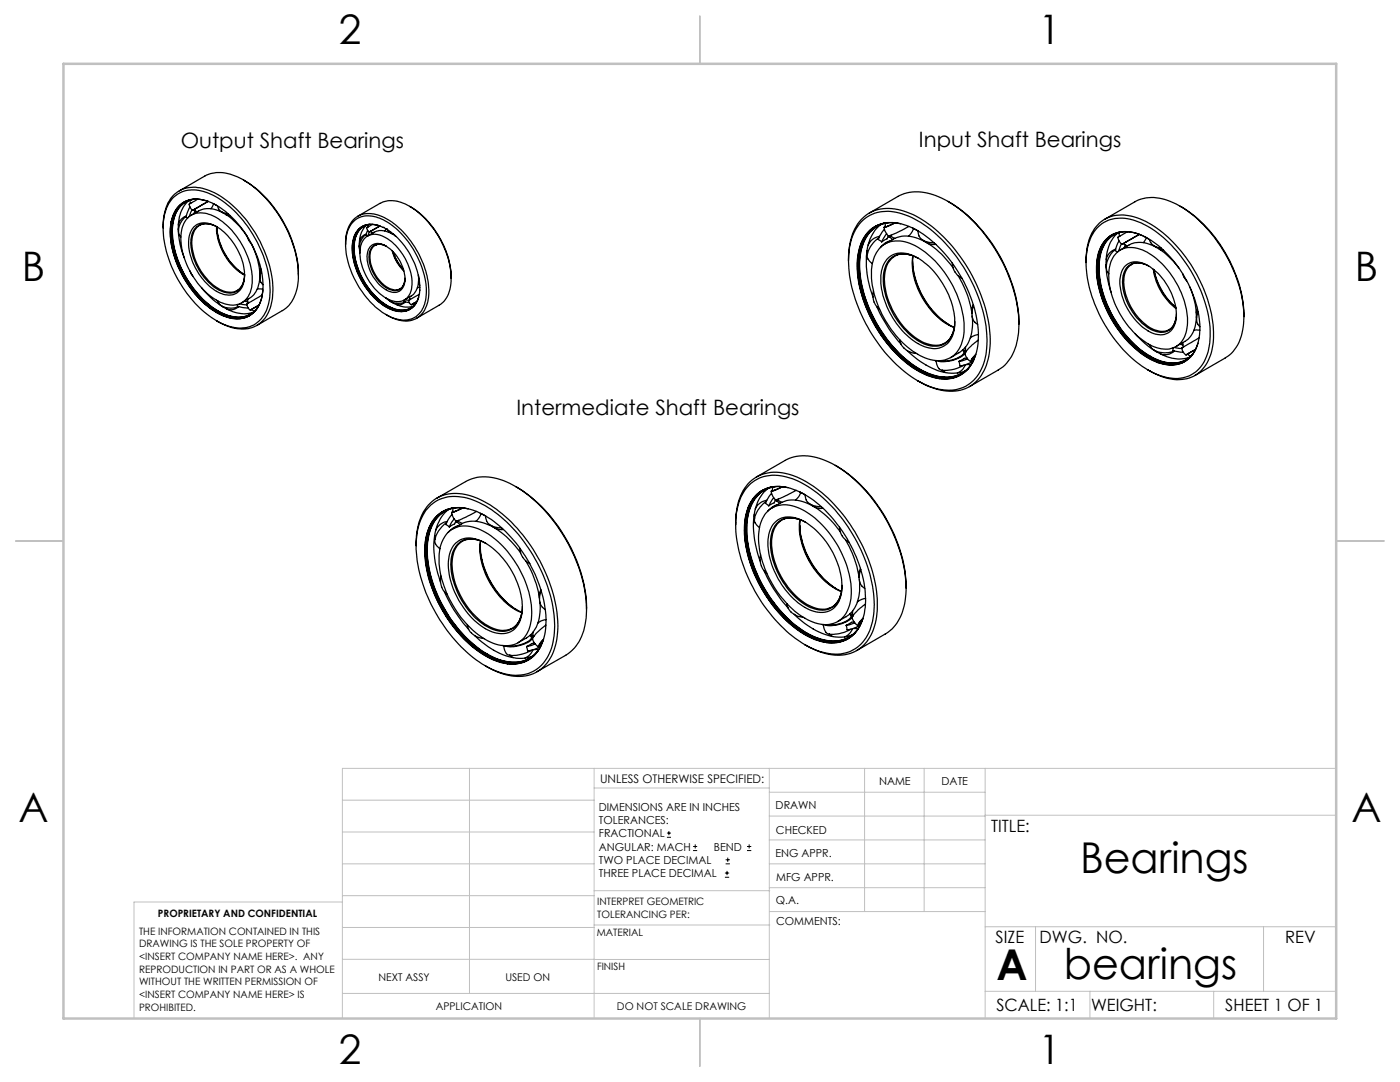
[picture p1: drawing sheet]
<svg xmlns="http://www.w3.org/2000/svg" width="279mm" height="216mm" viewBox="0 0 279 216" stroke-linecap="round" stroke-linejoin="round" font-family="sans-serif">
<g fill="none" stroke="#000" stroke-width=".25">
<path d="M34.4 39.6a6.2 6.2 0 0 1 7.2-1.1 21.2 21.2 0 0 1 10.4 11.3 16.5 16.5 0 0 1 1.3 11.9 5.8 5.8 0 0 1-7.7 3.4 20 20 0 0 1-10.5-10 19 19 0 0 1-2.3-12.3 7.7 7.7 0 0 1 1.6-3.2zM35.8 38.1l5.1-3a7.3 7.3 0 0 1 7 .4 23.9 23.9 0 0 1 11 14.7 12.8 12.8 0 0 1-.7 10l-.5 .7-.9 .8-5.5 3.2M37.9 39.9l.1 .7M38.4 39.8a5.1 5.1 0 0 0-3.9 4.7 18.2 18.2 0 0 0 4.3 13.4 13 13 0 0 0 8.2 5.4 4.6 4.6 0 0 0 4.1-1.5M38.8 39.8a4.9 4.9 0 0 0-4.2 4.2 17.1 17.1 0 0 0 3.2 12.4 15.3 15.3 0 0 0 8.4 6.7 4.8 4.8 0 0 0 5.1-1.6M39.5 39.8l-1.2 .6a.55 .55 0 0 0-.6 .4 .55 .55 0 0 0 .3 .7l.5 .5M48.6 35.9a23.5 23.5 0 0 1 10.9 19M32.6 45.5a9 9 0 0 1 2.2-6.7 6.7 6.7 0 0 1 7.5-.6 22.6 22.6 0 0 1 10.4 11.8 16.7 16.7 0 0 1 1.2 11.5 5.8 5.8 0 0 1-7.5 3.9l-1.4-.5-1.8-.9M35.6 45.7v.2M35.8 46.9l.3 .4M35.9 40.9a5.8 5.8 0 0 1 6.9-.2 20.3 20.3 0 0 1 9.6 15 7.8 7.8 0 0 1-1.8 6.7 5.6 5.6 0 0 1-6.5 .4 19.8 19.8 0 0 1-9.4-11.8 11.6 11.6 0 0 1 .2-8.8zM36.8 40.3a6.3 6.3 0 0 0-2.6 5.7 20.2 20.2 0 0 0 9.7 16.5 6.4 6.4 0 0 0 5.9 .4"/>
<path d="M37.2 43.1a2.36 2.36 0 0 0-1.6 1.8M37.2 43.1a3.5 3.5 0 0 0-1.4 3.9M37.5 43.5a4.2 4.2 0 0 1 4.9-.5 15.4 15.4 0 0 1 7.9 13.4 4.3 4.3 0 0 1-3.3 4.5 8.6 8.6 0 0 1-6.8-3.5 15.1 15.1 0 0 1-4-10.9 5.2 5.2 0 0 1 1.3-3zM37.7 40a7.3 7.3 0 0 0-2.1 6.2v.5a16.5 16.5 0 0 0 1.2 4.7M37.9 41.3l-.7 1.7-.1 .4 .4 .1M37.9 54.1l.6 1M38.2 42.9l1.5-.8a5.1 5.1 0 0 1 5.4 .7l1.2 .9a15.3 15.3 0 0 1 3.1 3.5M38.3 41.9l-.6 1.3M38.5 41.9l3-1.7zM38.6 45.3a3.5 3.5 0 0 1 4.4-.2 12.1 12.1 0 0 1 5.8 10.7 3.2 3.2 0 0 1-4.9 2.7 11.9 11.9 0 0 1-6.2-11.1l.3-1zM38.7 41.8l.7 .5M38.9 42l-.2 .6"/>
<path d="M40.2 57.4a13.6 13.6 0 0 0 7.6 5.1 5.1 5.1 0 0 0 2.8-.2M41.5 40.1a5.1 5.1 0 0 0-6.5 2.1 11.9 11.9 0 0 0 0 9.4 20 20 0 0 0 9.1 11.2 5.7 5.7 0 0 0 6.5-.4 6.7 6.7 0 0 0 1.9-4.5M42.5 44.9a2.86 2.86 0 0 0-4.2 2.5 11.2 11.2 0 0 0 6.3 10.7 2.86 2.86 0 0 0 4.1-2.4M43.2 45.2a11.5 11.5 0 0 0 5.6 9.7M43.3 41l-.7-.4-.5 1.1M43.3 45.3a11.8 11.8 0 0 0 5.5 9.5M43.4 41.1l.2 .6M43.6 41.7a2.38 2.38 0 0 0 2 1M44.4 42.4l.2 .1M45.1 42.8l.8 .2M48.8 54.8a12.3 12.3 0 0 1-5.5-9.5 3.2 3.2 0 0 0-4.9 1.1 9.8 9.8 0 0 0 2 8.5 7.2 7.2 0 0 0 5.8 3.6 2.96 2.96 0 0 0 2.5-2.8M48.8 54.8l-.1 .9"/>
<path d="M49.3 47.1l.3 .9 .6 .7M49.5 59.7v.8M50.1 48.6a11.6 11.6 0 0 1 1.3 9 3.7 3.7 0 0 1-1.7 1.9l-1.4 .9M51.3 57.7h1.2M51.8 55.1l.1 .2M52.1 53.7l-.3 .8M52.2 54.2l-.1 .1a2 2 0 0 0 .4 2.5M52.3 58.9l-3.1 1.8M69 48.8a5.8 5.8 0 0 1 2.7-5.8 6.4 6.4 0 0 1 6.1 1.1 18.1 18.1 0 0 1 7.7 15 4.9 4.9 0 0 1-4 4.9 7.1 7.1 0 0 1-4.5-1.2M70.4 44.4a4.6 4.6 0 0 1 5.7-.7 17.4 17.4 0 0 1 8.8 12.6 7.5 7.5 0 0 1-1.3 6.4 5.1 5.1 0 0 1-6.2 .3 17.5 17.5 0 0 1-8.4-14.7v-.4a6 6 0 0 1 1.4-3.5zM71.4 43.1l4.4-2.5a6.3 6.3 0 0 1 6.5 .9 18.4 18.4 0 0 1 7.7 14.6 5.5 5.5 0 0 1-2.4 4.8l-4.5 2.6M71.6 45.7a4.4 4.4 0 0 1 5.4 0 14.8 14.8 0 0 1 6.7 12.5 3.9 3.9 0 0 1-5.8 3.5 14.5 14.5 0 0 1-7.6-12.8v-.4a4.6 4.6 0 0 1 1.3-2.8z"/>
<path d="M71.7 49.1h.1M71.8 48a2.05 2.05 0 0 1 1.3-1.3 2.94 2.94 0 0 0-1.2 3.3M72.4 45.2a5.4 5.4 0 0 0-1.9 5.4 14.7 14.7 0 0 0 7.4 10.9 4.5 4.5 0 0 0 4 .2M73 47.3a3.5 3.5 0 0 1 4.2 .3 11.1 11.1 0 0 1 4.9 10.1 2.95 2.95 0 0 1-4.5 2.1 11.3 11.3 0 0 1-5.7-10.1 3.6 3.6 0 0 1 1.1-2.4zM73.2 44.9a5.8 5.8 0 0 0-1.4 5.6M73.2 45.4l.1 .5 .4 .4-.3 .8M73.3 47.1l1.3-.7a4 4 0 0 1 4.4 .7M73.4 44.9v.4M73.4 46l-.4 1 .3 .1M73.5 44.8a4.2 4.2 0 0 0-2.9 4.6 14.5 14.5 0 0 0 6.7 11.6M73.7 46.3l2.1-1.2zM73.8 44.8a3.9 3.9 0 0 0-3.1 4.1 14.4 14.4 0 0 0 6.6 12.1"/>
<path d="M73.8 49.3a2.46 2.46 0 0 1 3.6 .1 8 8 0 0 1 3.3 7.3 2.22 2.22 0 0 1-3.7 1.1 7.8 7.8 0 0 1-3.7-7.4zM73.9 46.2l.5 .3-.1 .1M74.3 44.8l-1.1 .6M74.9 49l.4-.2a2.21 2.21 0 0 1 1.6 .3M74.9 49h.1M74.9 49a2.74 2.74 0 0 0-1 3.1 7.2 7.2 0 0 0 4.6 5.7l.5 .1 .9-.3M75.7 45a3.8 3.8 0 0 0-5.3 3.5 14.4 14.4 0 0 0 7.5 13.1 3.8 3.8 0 0 0 5-1l.6-1.3M76.4 45.4h.1M77 59.4a6.1 6.1 0 0 0 5.5 1.7M77 45.7h.1M77 45.7l-.2 .4M77.1 49.1a2.18 2.18 0 0 0-2.5-.1 2.18 2.18 0 0 0-1 2.3 7.3 7.3 0 0 0 4.8 6.7 1.96 1.96 0 0 0 2.4-1.9"/>
<path d="M77.4 45.9l.4 .5 .7 .3M77.5 59.7a2.88 2.88 0 0 0 3.4 .6 1.89 1.89 0 0 1-1.8 .5M78.1 46.6h.1M78.3 50.1l.3 1.1 .6 1.2 1.4 1.7M78.4 50.2l.9 2.2 1.2 1.5M78.5 50.3l.6 1.5 1.4 2M78.8 47l.1 .1M79.9 57.6h.1M80.6 59.9v.3l1.1 .2M80.8 56.1l-.4 .9-.5 .6M80.8 59.8l.8 .1M80.8 55.5v.6"/>
<path d="M81.6 59.9l.1 .5 .4 .4M81.6 59.3l.1 .1M81.7 59.3v-.1l.1 .6M81.7 41.2a17.7 17.7 0 0 1 8.3 14.4M83.5 54.9a4.1 4.1 0 0 1-1.5 4.2l-1.3 .7M83.5 55.1h.1M83.5 55.9l.1 .1M83.6 55.6v.9l.2 .4M83.7 58.7l-2.1 1.2M83.8 57.4h-.5M83.8 57.9l-.1 .1M169.3 52a11.6 11.6 0 0 1 2.9-8.5 8 8 0 0 1 8.8-1.2 25.8 25.8 0 0 1 12.1 11.2 27.7 27.7 0 0 1 4.4 16.2 8.9 8.9 0 0 1-4.8 7.8 10.7 10.7 0 0 1-9.2-1.3l-.3-.2"/>
<path d="M172 44.2a7.8 7.8 0 0 1 8.7-1.3 24 24 0 0 1 11.1 9.6 28 28 0 0 1 5.1 16.9 8.9 8.9 0 0 1-4.6 7.9 10.5 10.5 0 0 1-9.1-1.3 30.6 30.6 0 0 1-13.9-24 10.9 10.9 0 0 1 2.7-7.8zM173 50l.1 .7M173.2 46.3a6.8 6.8 0 0 1 7.7-1.3 22.5 22.5 0 0 1 10.7 9.8 23.2 23.2 0 0 1 3.5 14.3 7.1 7.1 0 0 1-4.2 6.1 9 9 0 0 1-8-1.4 26.6 26.6 0 0 1-11.8-21.3 9.7 9.7 0 0 1 2.1-6.2zM173.5 42.5l5.7-3.3a9.4 9.4 0 0 1 8.8 .3 28.7 28.7 0 0 1 12.6 13.8 25 25 0 0 1 2.5 14.5 8.6 8.6 0 0 1-3.9 6l-5.7 3.4M174.3 58a3.5 3.5 0 0 0 1.2 3.7M174.7 45.2a8.3 8.3 0 0 0-3.4 6.9 26 26 0 0 0 7 17.5 16.3 16.3 0 0 0 9.6 5.8 6.2 6.2 0 0 0 3.9-.7M175.4 47.4a4.9 4.9 0 0 0-2.3 4l.4 .7 .6 .5M175.5 47.2a3 3 0 0 0-2.3 1.7M175.8 44.8a8.5 8.5 0 0 0-2.9 7 20.2 20.2 0 0 0 1.3 7.5M176 49.1a6.2 6.2 0 0 1 7.2 .2 20.3 20.3 0 0 1 9.2 16.9 5.8 5.8 0 0 1-3.6 5.5 7.8 7.8 0 0 1-6.7-1.6 20.8 20.8 0 0 1-8.2-15.1 7.4 7.4 0 0 1 2.1-5.9zM176.4 45.4l.2 .7 .7 1M176.5 45.8l-1.2 2 .7 .5"/>
<path d="M176.6 48.7l1.7-1a6.1 6.1 0 0 1 6 .4 17.2 17.2 0 0 1 5.9 5.3M176.8 44.5a6.6 6.6 0 0 0-5 5.6 21.8 21.8 0 0 0 3.3 14.8 21.7 21.7 0 0 0 11.2 10 6.4 6.4 0 0 0 7.1-1.6M177 46.6l-1 1.7M177.3 47.2l.8 .6M177.3 51.5a4.6 4.6 0 0 1 5.4-.3 16.2 16.2 0 0 1 7.8 13.9 4.5 4.5 0 0 1-3.5 4.4 8.9 8.9 0 0 1-6.9-3.5 16.2 16.2 0 0 1-4.3-11 5.4 5.4 0 0 1 1.5-3.5zM177.3 44.4a6.5 6.5 0 0 0-5.5 5.7 21.9 21.9 0 0 0 3.4 14.8 21.9 21.9 0 0 0 10.6 9.8 6.5 6.5 0 0 0 7.9-1.8M177.4 47.1v.2M177.6 47l1 .6M177.6 47v.3M177.7 48a3.5 3.5 0 0 0-2 1.4M178.6 44.4l-1.8 .9-.1-.7M178.7 44.4l-2.3 1 .3-.2"/>
<path d="M178.9 50.9a4.1 4.1 0 0 1 3 0M179 50.9a4.4 4.4 0 0 0-2.5 4.3 15.3 15.3 0 0 0 8 13.2 4.3 4.3 0 0 0 4.5-.2M179.7 44.7a6.4 6.4 0 0 0-8.3 5.4 21.1 21.1 0 0 0 2.8 14 23.8 23.8 0 0 0 10.4 10.6 7.7 7.7 0 0 0 7.6-.2 7.1 7.1 0 0 0 2.5-3.6M181.4 45.2l-3.4 1.6a1.05 1.05 0 0 0-1 .9l-1 .6M182.1 45.5l1.1 .6a2.35 2.35 0 0 0 2.5 2.3h.7M182.1 52.2a16.3 16.3 0 0 0 7.3 12.6M182.2 51a14.7 14.7 0 0 0 4.7 12.1 9.5 9.5 0 0 0 3.5 2.3M182.2 51a14.6 14.6 0 0 0 4.5 11.6 11.2 11.2 0 0 0 3.8 2.7M182.3 45.6l-.4 .9-.6 .6M183.3 51.5a5 5 0 0 0-5.4-.1 6.4 6.4 0 0 0-1.5 6 15.5 15.5 0 0 0 7.9 11.2 4 4 0 0 0 5.7-1.9l.4-1.2 .1-1.4M184.4 48l.4 .3M185 48.5l1.1 .3h.7"/>
<path d="M189.2 40.2a30 30 0 0 1 12.5 15.6 24.9 24.9 0 0 1 1.6 8.9M190 52.5a3.6 3.6 0 0 0 2 3.1M191.2 55.1h.1a19.5 19.5 0 0 1 2.7 7.3M216.7 52.4a9.9 9.9 0 0 1 3-8.2 7.9 7.9 0 0 1 8.4-.3 25.7 25.7 0 0 1 11.4 12.3 22.1 22.1 0 0 1 2.4 13.7 7 7 0 0 1-5.5 5.7 10.6 10.6 0 0 1-7.3-1.8M219.2 45.2a7.5 7.5 0 0 1 8.6-.7 26.1 26.1 0 0 1 12.4 15 17.4 17.4 0 0 1 .6 11.7 6.5 6.5 0 0 1-8.4 4 20.3 20.3 0 0 1-10.6-8.4 25.2 25.2 0 0 1-5-15.9 8.9 8.9 0 0 1 2.4-5.7zM220.5 43.7l6-3.4a8.1 8.1 0 0 1 7.6 .1 25.5 25.5 0 0 1 11.5 12.3 21.4 21.4 0 0 1 2.2 14.3 7.5 7.5 0 0 1-3.3 4.4l-6 3.5M220.7 52.8l.1 .3M220.8 47.7a6.3 6.3 0 0 1 7.3-.6 22.2 22.2 0 0 1 10.6 13.5 12.2 12.2 0 0 1-.5 9.9 5.7 5.7 0 0 1-7.3 1.8 20.3 20.3 0 0 1-10.2-10.9 16.5 16.5 0 0 1-1.5-11l.8-1.7zM221 54.2l.3 .4M222 46.8a7.6 7.6 0 0 0-2.9 7.1 22.7 22.7 0 0 0 10.8 17.7 7.4 7.4 0 0 0 6.6 .5M222.6 49.7a4.3 4.3 0 0 0-1.6 4.6M222.7 49.7a2.77 2.77 0 0 0-1.9 2.1"/>
<path d="M222.8 50.5a4.7 4.7 0 0 1 5.7-.4 17.1 17.1 0 0 1 8.5 13.8 5.4 5.4 0 0 1-2.6 5.4 6.1 6.1 0 0 1-6.2-1.3 17.3 17.3 0 0 1-6.9-13.6 5.7 5.7 0 0 1 1.5-3.9zM223.1 46.5a8 8 0 0 0-2.3 7l.2 1.9 .7 2.9M223.3 48l-.7 2 .5 .3M223.3 46.4l.1 .8M223.6 49.9l1.8-1a5.6 5.6 0 0 1 5.7 .7 15.5 15.5 0 0 1 4.2 3.9M223.8 46.3a5.7 5.7 0 0 0-4.4 5.2 19.7 19.7 0 0 0 3.5 13.1 17.4 17.4 0 0 0 9.1 7.6 5.5 5.5 0 0 0 5.9-1.4M223.8 48.7l-.6 1.4M223.9 48.8l3.5-2zM224.2 46.2a5.6 5.6 0 0 0-4.7 5.3 19.2 19.2 0 0 0 3.5 13 17.5 17.5 0 0 0 9 7.6 5.4 5.4 0 0 0 6.2-1.7M224.2 48.6l.8 .5M224.4 53.3a3.4 3.4 0 0 1 4.4-.5 12.1 12.1 0 0 1 5.9 11 3.2 3.2 0 0 1-4.8 2.6 12.2 12.2 0 0 1-6.4-10.8l.4-1.4zM224.4 49.4h.1"/>
<path d="M224.6 48.9l-.2 .5M225 46.2l-1.4 .9a.51 .51 0 0 0-.5 .3 .51 .51 0 0 0 .2 .6l.6 .8M228 47a6.1 6.1 0 0 0-7.1 .7 8.8 8.8 0 0 0-2 7.2 22.9 22.9 0 0 0 10.5 16.6 7 7 0 0 0 7.3 .5 6.1 6.1 0 0 0 2.4-3.5M228.2 47.1l1 .5M228.4 52.7a2.91 2.91 0 0 0-4.1 2.8 11.2 11.2 0 0 0 6.2 10.3 3.5 3.5 0 0 0 2.8 0M228.8 47.4l-.6 1M229.3 53.1a3.3 3.3 0 0 0-4.7 .7 8 8 0 0 0 .6 7.1 9.3 9.3 0 0 0 6.3 5.4 3.1 3.1 0 0 0 3.2-3l.1-.7M229.4 47.8a2.46 2.46 0 0 0 2.4 1.7M230.2 53.7a12.5 12.5 0 0 0 4.5 7.9M230.3 53.8a12.4 12.4 0 0 0 4.4 7.6M230.3 53.9a13.6 13.6 0 0 0 4.3 7.4M230.5 49.2l.3 .2"/>
<path d="M231.4 49.7l.8 .3M235.5 41.1a27.4 27.4 0 0 1 12.6 19.5l.1 2.6M236 54.6l.3 .8 .6 .7M237.4 57.2a11.9 11.9 0 0 1 .8 8.9 4.2 4.2 0 0 1-1.7 2l-1.8 1M43.4 60h.1a2.31 2.31 0 0 0 2.5 1.5l1.6-.3a2.19 2.19 0 0 1-2.3 .5M44.4 61.1l.2 .2M47.4 60.7v.4l2.1 .4M47.8 60.6l1.5 .2M48.8 60.1l.7 .1M49.2 60.6a1.72 1.72 0 0 0 .8 1.3M50 61.9l1.7-1zM50.2 61.7l.6 .4"/>
<path d="M78.1 60.3h.1M82.1 60.8l1.1-.7zM82.3 60.7l.4 .2M82.8 60.8a3.9 3.9 0 0 1-4.9 .5l-.6-.3M82.9 60.6a4 4 0 0 1-5.3 .6l-.3-.2M175 61.2a27 27 0 0 0 4.8 7.5M179.6 67.8a3.4 3.4 0 0 0 3.2 2.7M181 69.9a14.6 14.6 0 0 0 8.9 4.6l2-.2 .7-.3M186.6 71.9l.2 .1M186.8 71.9v.1a1.61 1.61 0 0 0 1.3 1.9h.8l1.6-.2 1.8-.8M188 73.9l.7 .4M190.4 65.7a4.1 4.1 0 0 1-1.5 2.5"/>
<path d="M191.4 72.1l.2 .9 1.1-.2 1.2-.6M192.1 69.8a.68 .68 0 0 1 .2 .8 .68 .68 0 0 1-.5 .4 6.2 6.2 0 0 1-4.2 1M192.2 69.8a.57 .57 0 0 1 .5 .5 .57 .57 0 0 1-.5 .6 6.3 6.3 0 0 1-5.1 1.1M192.6 70.7l.6 1 .6 .5M192.7 72.8l-.5 .9-1.1 .7M192.7 69.3v1l-.1-.3M193 71.4l-.6 .1-1 .6M193.1 71.6l-1.7 .5M193.9 72.7h-1.1M193.9 72.2l-.1 .1M194 63.3a7.3 7.3 0 0 1-2.4 6.9l-1.9 1.2M194.2 60.8l-.2 .8v1"/>
<path d="M194.3 61a2.78 2.78 0 0 0 .8 3.7M194.7 70.8l-.2 .3a.68 .68 0 0 0-.3 1M194.7 70.7l-.4 .5a.84 .84 0 0 0-.4 1.1l.2-.1M195.2 67.9a6 6 0 0 0-2.6 2.8M195.3 66.7l-.7 .2-1 .6M226.5 66.6a13.4 13.4 0 0 0 8.8 5l2-.3M229.4 68.8a2.77 2.77 0 0 0 3 1.6l2-.4M230.5 70l.2 .2M233.3 65.8h.1M234.1 69.4v.6l2 .3M234.4 69.3l1.5 .2M234.4 70a2.77 2.77 0 0 1-2.8 .7"/>
<path d="M234.7 63.5v.1a2.84 2.84 0 0 1-1.4 2.2M235.5 68.7l.6 .1M235.6 68.7h.1M236.1 68.3v1M236.7 70.8l1.9-1.1zM237 70.7l.6 .4M238.3 65.9h1.2M238.8 63.2v.3M239 61.6l-.2 .9M239.1 62.2a2.51 2.51 0 0 0 .4 3M239.3 67.5l-2.8 1.5a.64 .64 0 0 0-.6 .4 .64 .64 0 0 0 .1 .7l.7 .7M87.2 99.4l5.7-3.3a9.2 9.2 0 0 1 8.8 .3 28.8 28.8 0 0 1 12.5 13.8 24.8 24.8 0 0 1 2.6 14.4 8.7 8.7 0 0 1-3.9 6.1l-5.7 3.3"/>
<path d="M102.9 97.1a30.7 30.7 0 0 1 14 21.9l.2 2.6M149.8 96.5a8.2 8.2 0 0 1 8.4-1 26.6 26.6 0 0 1 12.9 12.7 26.2 26.2 0 0 1 3.2 14.5 8.6 8.6 0 0 1-4.1 7 9.5 9.5 0 0 1-8.9-.7 29.1 29.1 0 0 1-12.2-14.2 22.7 22.7 0 0 1-1.9-13.4 9.1 9.1 0 0 1 2.6-4.9zM151 95.2l5.7-3.3a9.4 9.4 0 0 1 8.8 .3 29 29 0 0 1 12.5 13.7 24.8 24.8 0 0 1 2.6 14.5 8.4 8.4 0 0 1-3.9 6.1l-5.7 3.3M151.1 98.6a6.8 6.8 0 0 1 7.2-1 21.4 21.4 0 0 1 10.3 9.2 24.4 24.4 0 0 1 4.1 14.3 8 8 0 0 1-3.4 6.4 8.4 8.4 0 0 1-8.4-.7 26.9 26.9 0 0 1-11.8-16.7 13.9 13.9 0 0 1 .8-9.9zM152.2 97.8a8.6 8.6 0 0 0-3.4 7.6 26.6 26.6 0 0 0 12 21.1 9.1 9.1 0 0 0 8 1.1l.5-.2M153 99.8a3 3 0 0 0-2.3 1.8M153.2 97.5a8.5 8.5 0 0 0-2.8 7 21.4 21.4 0 0 0 1.3 7.4M153.9 98l.4 1.1 .5 .6M154 98.4l-1.2 2 .6 .5M154.2 97.2v.7l1.9-.8-2.1 1 .2-.3M154.3 97.2a6.6 6.6 0 0 0-5 5.6 22 22 0 0 0 3.3 14.8 22.9 22.9 0 0 0 10.1 9.6 6.9 6.9 0 0 0 8.2-1.3M154.4 99.3l-1 1.6"/>
<path d="M154.7 99.8l.9 .7M154.8 97.1a6.3 6.3 0 0 0-5.4 5.1 19.4 19.4 0 0 0 1.8 12.5 24.8 24.8 0 0 0 10.9 12.2 7.7 7.7 0 0 0 7.7 0l1.4-1.3M154.8 99.7l-.3 .6-1.1 .6M154.9 99.7v.2M157.2 97.3a6.4 6.4 0 0 0-8.2 4.9 20.3 20.3 0 0 0 2.3 13.9 24.3 24.3 0 0 0 10.8 11.2 7.6 7.6 0 0 0 7.6-.2 6.8 6.8 0 0 0 2.5-3.5M158.9 97.8l-2.7 1.4-1.4 .5M159.6 98.2l1.1 .5M159.8 98.2l-.4 .9-.6 .7M160.7 98.7a2.35 2.35 0 0 0 2.5 2.4h.7M166.7 92.9a30.8 30.8 0 0 1 13.5 18.8 25.1 25.1 0 0 1 .6 5.7M83 108.9a10.8 10.8 0 0 1 3.6-9.2 8.8 8.8 0 0 1 8.7-.3 27.7 27.7 0 0 1 12.8 13.3 25.2 25.2 0 0 1 3 15.3 7.8 7.8 0 0 1-6.7 6.9 12.3 12.3 0 0 1-7.5-2M85.7 101.1a7.5 7.5 0 0 1 7.5-1.7 22.8 22.8 0 0 1 11.8 9.3 28.4 28.4 0 0 1 5.6 17.6 8.8 8.8 0 0 1-4.6 7.9 9.4 9.4 0 0 1-7.9-.7 28.5 28.5 0 0 1-12.4-13.7 24.4 24.4 0 0 1-2.4-13.6 9.8 9.8 0 0 1 2.4-5.1z"/>
<path d="M86.7 106.9l.1 .7M86.8 107.6a1.81 1.81 0 0 0 1 1.9M87 103.2a6.6 6.6 0 0 1 7-1.5 21.6 21.6 0 0 1 11.3 10 23.2 23.2 0 0 1 3.5 14.3 7.1 7.1 0 0 1-4.6 6.3 10 10 0 0 1-8.2-2 27 27 0 0 1-11.2-20.2 9.9 9.9 0 0 1 2.2-6.9zM88 114.9a3.5 3.5 0 0 0 1.3 3.7M88.4 102.1a8 8 0 0 0-3.3 6.2 25 25 0 0 0 5.4 16.4 19.5 19.5 0 0 0 9.4 7.3 7.2 7.2 0 0 0 5.6-.4M88.7 118.1a29.8 29.8 0 0 0 4.8 7.5M89.1 104.3l-.7 .6a5.3 5.3 0 0 0-1.6 2.7M89.3 104.1a2.82 2.82 0 0 0-2.3 1.7M89.4 106.3a5.3 5.3 0 0 1 6-.8 19 19 0 0 1 9.7 11.3 12.3 12.3 0 0 1 0 9.7 5 5 0 0 1-6.2 2 18.1 18.1 0 0 1-9.5-9.6 14.5 14.5 0 0 1-1.2-10.7zM89.5 101.7a8.8 8.8 0 0 0-2.9 7 21.4 21.4 0 0 0 1.3 7.5M90.1 102.3l.4 1 .5 .7M90.2 102.6l-.7 .9-.5 1.2 .7 .5"/>
<path d="M90.3 105.6l1.7-1a6.3 6.3 0 0 1 6 .4 17.2 17.2 0 0 1 5.9 5.3M90.5 101.4a6.6 6.6 0 0 0-5 5.6 21.8 21.8 0 0 0 3.3 14.8 22.9 22.9 0 0 0 10.1 9.6 7.1 7.1 0 0 0 7.8-.8l.4-.4M90.6 103.5l-.9 1.7M91 104.1l.8 .6M91 108.3a4.5 4.5 0 0 1 5.4-.2 15.9 15.9 0 0 1 7.8 13.8 4.3 4.3 0 0 1-3.8 4.5 9.5 9.5 0 0 1-7-4 15.2 15.2 0 0 1-3.8-11 5.1 5.1 0 0 1 1.4-3.1zM91 101.3a6.7 6.7 0 0 0-5.6 6.3 22.5 22.5 0 0 0 3.9 14.8 21.2 21.2 0 0 0 10.8 9.4 6.3 6.3 0 0 0 7.3-2M91 104a1.2 1.2 0 0 1-1 .9l-.3 .3M91.2 104l-.1 .1M91.3 104.2v-.3l1 .6M91.4 104.9a4.3 4.3 0 0 0-2 1.4M92.3 101.4l-1.8 .7h-.1v-.7M92.4 101.4l-2.3 .9 .3-.3"/>
<path d="M93.4 101.5a6.5 6.5 0 0 0-8.3 5.5 21.7 21.7 0 0 0 3.2 14.7 22.8 22.8 0 0 0 10.6 10.1 6.9 6.9 0 0 0 8-1.4l.9-1.2 .6-1.4M95.1 102.1l-2 1.1-2.1 .8M95.5 107.8a3.9 3.9 0 0 0-5.4 3.4 14.7 14.7 0 0 0 4 11.2 8.6 8.6 0 0 0 6.8 3.5 4.4 4.4 0 0 0 3.3-4.5v-.4M95.5 107.8l1.5 .6M95.6 107.8a3.8 3.8 0 0 0-5.3 3.3 14.7 14.7 0 0 0 4.8 12.1 7.5 7.5 0 0 0 6 2.5 3.6 3.6 0 0 0 3-3.1M95.8 102.4l1.1 .5M95.8 109.1a16.4 16.4 0 0 0 7.3 12.6M95.9 107.9a14 14 0 0 0 3.1 10.3 11.9 11.9 0 0 0 5.1 4M96 108a14.7 14.7 0 0 0 4.4 11.5 10.5 10.5 0 0 0 3.8 2.7M96 102.5l-.4 .8-.6 .7M96.9 102.9a2.4 2.4 0 0 0 2.5 2.4h.7M98.1 104.9l.4 .3"/>
<path d="M98.7 105.3l.7 .3 1.1 .1M103.8 109.4a3.6 3.6 0 0 0 1.9 3.1M105 111.9v.1a21.5 21.5 0 0 1 2.7 7.3M107.9 117.7l-.2 .8v1M108 117.9a2.84 2.84 0 0 0 .8 3.7M146.8 104.7a11.1 11.1 0 0 1 3.2-8.9 8.2 8.2 0 0 1 8.5-.8 26.6 26.6 0 0 1 13 12.7 25.7 25.7 0 0 1 3.3 16 8 8 0 0 1-5.6 6.8 11.6 11.6 0 0 1-8.5-1.8M150.5 102.7l.1 .7M150.6 103.4a1.74 1.74 0 0 0 1 1.9M151.8 110.7a3.5 3.5 0 0 0 1.2 3.7M152.5 113.8v.1a29.8 29.8 0 0 0 4.8 7.5M152.9 100.1l-.3 .2a5.4 5.4 0 0 0-2 3.1M153.5 101.7a5.7 5.7 0 0 1 6.1-.2 20 20 0 0 1 9.9 13.1 10.5 10.5 0 0 1-.8 8.1 5.3 5.3 0 0 1-7 1.2 19.6 19.6 0 0 1-9.1-10.5 13.2 13.2 0 0 1-.4-9.9l.4-.8z"/>
<path d="M154.1 101.4l1.7-1a6.4 6.4 0 0 1 6.5 .6 17.3 17.3 0 0 1 5.4 5.1M154.8 104.1a4.6 4.6 0 0 1 5.4-.2 15.9 15.9 0 0 1 7.8 13.8 4.2 4.2 0 0 1-4.3 4.5 10.6 10.6 0 0 1-7.3-5 14.6 14.6 0 0 1-3-10.5l.6-1.6zM155 100l.1-.3 1 .5M155.2 100.7a3.7 3.7 0 0 0-2 1.4M156.5 103.6a4.5 4.5 0 0 0-2.5 4.2 15.1 15.1 0 0 0 8 13.2 3.9 3.9 0 0 0 5.5-1.5l.4-1.1M159.3 103.6a4.1 4.1 0 0 0-2.9 0M159.3 103.6a3.9 3.9 0 0 0-5.4 3.3 14.9 14.9 0 0 0 4.8 12.2 7.1 7.1 0 0 0 6.8 2.4 4.8 4.8 0 0 0 2.5-4.7M159.3 103.6l1.5 .6M159.6 104.9a16.6 16.6 0 0 0 7.3 12.6M159.6 103.7a14.7 14.7 0 0 0 4.4 11.6 10.7 10.7 0 0 0 3.9 2.7M159.7 103.7a15.3 15.3 0 0 0 6.6 13.4l1.6 .9M161.9 100.7l.3 .3"/>
<path d="M162.5 101.1l1.1 .4 .7-.1M167.5 105.2a3.6 3.6 0 0 0 2 3M168.7 107.7l.1 .1a20.2 20.2 0 0 1 2.6 7.3M171.5 115.9a7.9 7.9 0 0 1-2 6.7l-2.3 1.4M171.7 113.4l-.2 .8v1.1M171.8 113.6a2.85 2.85 0 0 0 .8 3.8M172.8 119.4l-.7 .2-1 .5M93.3 124.7a3.4 3.4 0 0 0 3.3 2.7M94.7 126.8a14.1 14.1 0 0 0 9.4 4.6l2.2-.5M100.3 128.8l.2 .1M100.5 128.8a1.74 1.74 0 0 0 1.3 1.9l1.1 .1 1.3-.3 1.8-.7M101.7 130.7l.7 .5"/>
<path d="M105.1 129l.2 .9 1.5-.4 .7-.3M105.8 126.8a.68 .68 0 0 1 .2 .7 .68 .68 0 0 1-.6 .5 6.3 6.3 0 0 1-4.1 .8M105.9 126.6a.57 .57 0 0 1 .5 .6 .57 .57 0 0 1-.5 .6 6.8 6.8 0 0 1-5 1.1l-.1-.1M106.4 129.7l-.8 1.1-.8 .5M106.4 126.1v1l-.1-.2M106.5 129.6h1M106.6 128.3l-.4 .1-1.1 .6M106.8 128.5l-1.7 .5M107.7 120.2a7.2 7.2 0 0 1-2.6 7.1l-1.7 .9M108.4 127.7l-.2 .3a.96 .96 0 0 0-.5 .9l.2 .1M108.4 127.6l-.8 1a.29 .29 0 0 0-.2 .4 .29 .29 0 0 0 .4 .2M108.9 124.7l-2.1 1.9a1.05 1.05 0 0 0-.1 1.7l.8 .8"/>
<path d="M109 123.6l-1 .3-.6 .5M157.1 120.5a3.3 3.3 0 0 0 3.2 2.7M158.5 122.6a14.3 14.3 0 0 0 8.9 4.5l1.5-.1 1.2-.3M164.1 124.6l.2 .1M164.3 124.6a2.15 2.15 0 0 0 .9 1.8 6.7 6.7 0 0 0 4.6-.8M165.5 126.5l.7 .5M168.9 124.8l.2 .9 1.1-.3 1.1-.5M169.6 122.5a.68 .68 0 0 1 .2 .7 .68 .68 0 0 1-.6 .5 6.2 6.2 0 0 1-4.1 .9M169.7 122.4a.52 .52 0 0 1 .4 .5 .52 .52 0 0 1-.2 .5 6.3 6.3 0 0 1-5.4 1.2M170.1 122.7l.1 .2M170.1 125.4l-.5 .9-1 .8M170.2 121.9v1"/>
<path d="M170.4 124.1l-.5 .1-1 .6M170.6 124.2l-1.7 .6M171.3 125.4h-1M171.3 124.9v.1M172.2 123.5l-.2 .3a.9 .9 0 0 0-.5 .9l.2 .1M172.2 123.4l-.4 .5a.96 .96 0 0 0-.5 1h.3M172.7 120.5a6.2 6.2 0 0 0-2.6 2.9l.6 1 .6 .5"/>
</g>
<g fill="none" stroke="#000" stroke-width=".2">
<path d="M133.1 167.1h.8M133.1 166.2h.8M133.5 165.8v.9M138.3 169.7h.8M138.3 168.9h.8M138.7 168.5v.8M144.7 175h.8M144.7 174.2h.8M144.8 172.4h.9M144.8 171.6h.9M145.1 173.8v.8M145.2 171.1v.9"/>
<path d="M149.1 169.7h.8M149.1 168.9h.8M149.5 168.5v.8"/>
</g>
<g fill="none" stroke="#c0c0c0" stroke-width=".2">
<path d="M68.3 159.7h50.3M93.7 153.3v44.9M118.6 153.3v49.9M118.6 157.2h34.9M153.5 153.3v49.9M153.5 158.1h43.1M172.5 153.3v28.6M184.4 153.3v28.6M196.6 153.3v49.9M266.7 153.3h-198.4v49.9M68.3 178.7h50.3M68.3 172.4h50.3"/>
<path d="M68.3 166h50.3M68.3 180h-41.6v23.2M118.6 177.7h35M153.5 167.6h43.1M153.5 162.8h43.1M153.5 172.4h43.1M153.5 177.1h43.1M196.6 162.7h70.1M68.3 198.2h85.2M68.3 191.4l85.2 .1M68.3 185.1h50.3M118.6 184.6h35"/>
<path d="M153.6 181.9h43M196.6 197.8h70.1M196.6 184.9h70.1M206.7 184.9v12.9M217.5 197.8v5.4M242.2 197.8v5.4M252.2 184.9v12.9"/>
</g>
<path d="M139.7 3.2v9.5M3.1 107.9h9.6M266.7 107.9h9.5M139.7 203.2v9.6" fill="none" stroke="#c0c0c0" stroke-width=".25"/>
<path d="M12.7 12.7h254v190.5h-254z" fill="none" stroke="#c0c0c0" stroke-width=".5"/>
<g font-size="8.5">
<text x="215.5" y="174.2">Bearings</text>
<text x="198.9" y="195.5">A</text>
<text x="212.3" y="195.4">bearings</text>
</g>
<g font-size="8.1">
<text x="67.6" y="8.9">2</text>
<text x="207.3" y="8.9">1</text>
<text x="4.4" y="56.2">B</text>
<text x="270.4" y="56.2">B</text>
<text x="3.7" y="164.1">A</text>
<text x="269.7" y="164.1">A</text>
<text x="67.6" y="212.4">2</text>
<text x="207.3" y="212.4">1</text>
</g>
<g font-size="4.2">
<text x="36.1" y="29.6">Output Shaft Bearings</text>
<text x="183.4" y="29.3">Input Shaft Bearings</text>
<text x="103.1" y="82.9">Intermediate Shaft Bearings</text>
</g>
<g font-size="3.4">
<text x="197.8" y="166">TITLE:</text>
<text x="198.7" y="188.1">SIZE</text>
<text x="207.5" y="188.1">DWG. NO.</text>
<text x="256.5" y="188.2">REV</text>
<text x="198.8" y="201.7">SCALE: 1:1</text>
<text x="217.7" y="201.8">WEIGHT:</text>
<text x="244.5" y="201.7">SHEET 1 OF 1</text>
</g>
<text font-size="2.4" x="119.8" y="156.2">UNLESS OTHERWISE SPECIFIED:</text>
<g font-size="2.2">
<text x="119.5" y="161.8">DIMENSIONS ARE IN INCHES</text>
<text x="154.8" y="161.4">DRAWN</text>
<text x="175.4" y="156.6">NAME</text>
<text x="187.9" y="156.7">DATE</text>
<text x="119.5" y="164.4">TOLERANCES:</text>
<text x="119.5" y="167.1">FRACTIONAL</text>
<text x="154.9" y="166.3">CHECKED</text>
<text x="119.5" y="169.7">ANGULAR: MACH</text>
<text x="119.5" y="172.4">TWO PLACE DECIMAL</text>
<text x="142.5" y="169.7">BEND</text>
<text x="154.8" y="171">ENG APPR.</text>
<text x="119.5" y="175">THREE PLACE DECIMAL</text>
<text x="154.9" y="175.7">MFG APPR.</text>
<text x="154.9" y="180.4">Q.A.</text>
<text x="154.9" y="184.6">COMMENTS:</text>
</g>
<g font-size="2.1">
<text x="75.5" y="195.7">NEXT ASSY</text>
<text x="100.9" y="195.7">USED ON</text>
<text x="86.9" y="201.5">APPLICATION</text>
<text x="123.1" y="201.6">DO NOT SCALE DRAWING</text>
</g>
<g font-size="2">
<text x="31.5" y="182.9">PROPRIETARY AND CONFIDENTIAL</text>
<text x="119.2" y="180.6">INTERPRET GEOMETRIC</text>
<text x="119.2" y="183.1">TOLERANCING PER:</text>
<text x="27.8" y="186.5">THE INFORMATION CONTAINED IN THIS</text>
<text x="27.8" y="189">DRAWING IS THE SOLE PROPERTY OF</text>
<text x="27.8" y="191.6">&lt;INSERT COMPANY NAME HERE&gt;. ANY</text>
<text x="119.1" y="186.7">MATERIAL</text>
<text x="27.8" y="194.1">REPRODUCTION IN PART OR AS A WHOLE</text>
<text x="27.8" y="196.6">WITHOUT THE WRITTEN PERMISSION OF</text>
<text x="119.1" y="193.5">FINISH</text>
<text x="27.8" y="199.1">&lt;INSERT COMPANY NAME HERE&gt; IS</text>
<text x="27.8" y="201.7">PROHIBITED.</text>
</g>
</svg>
